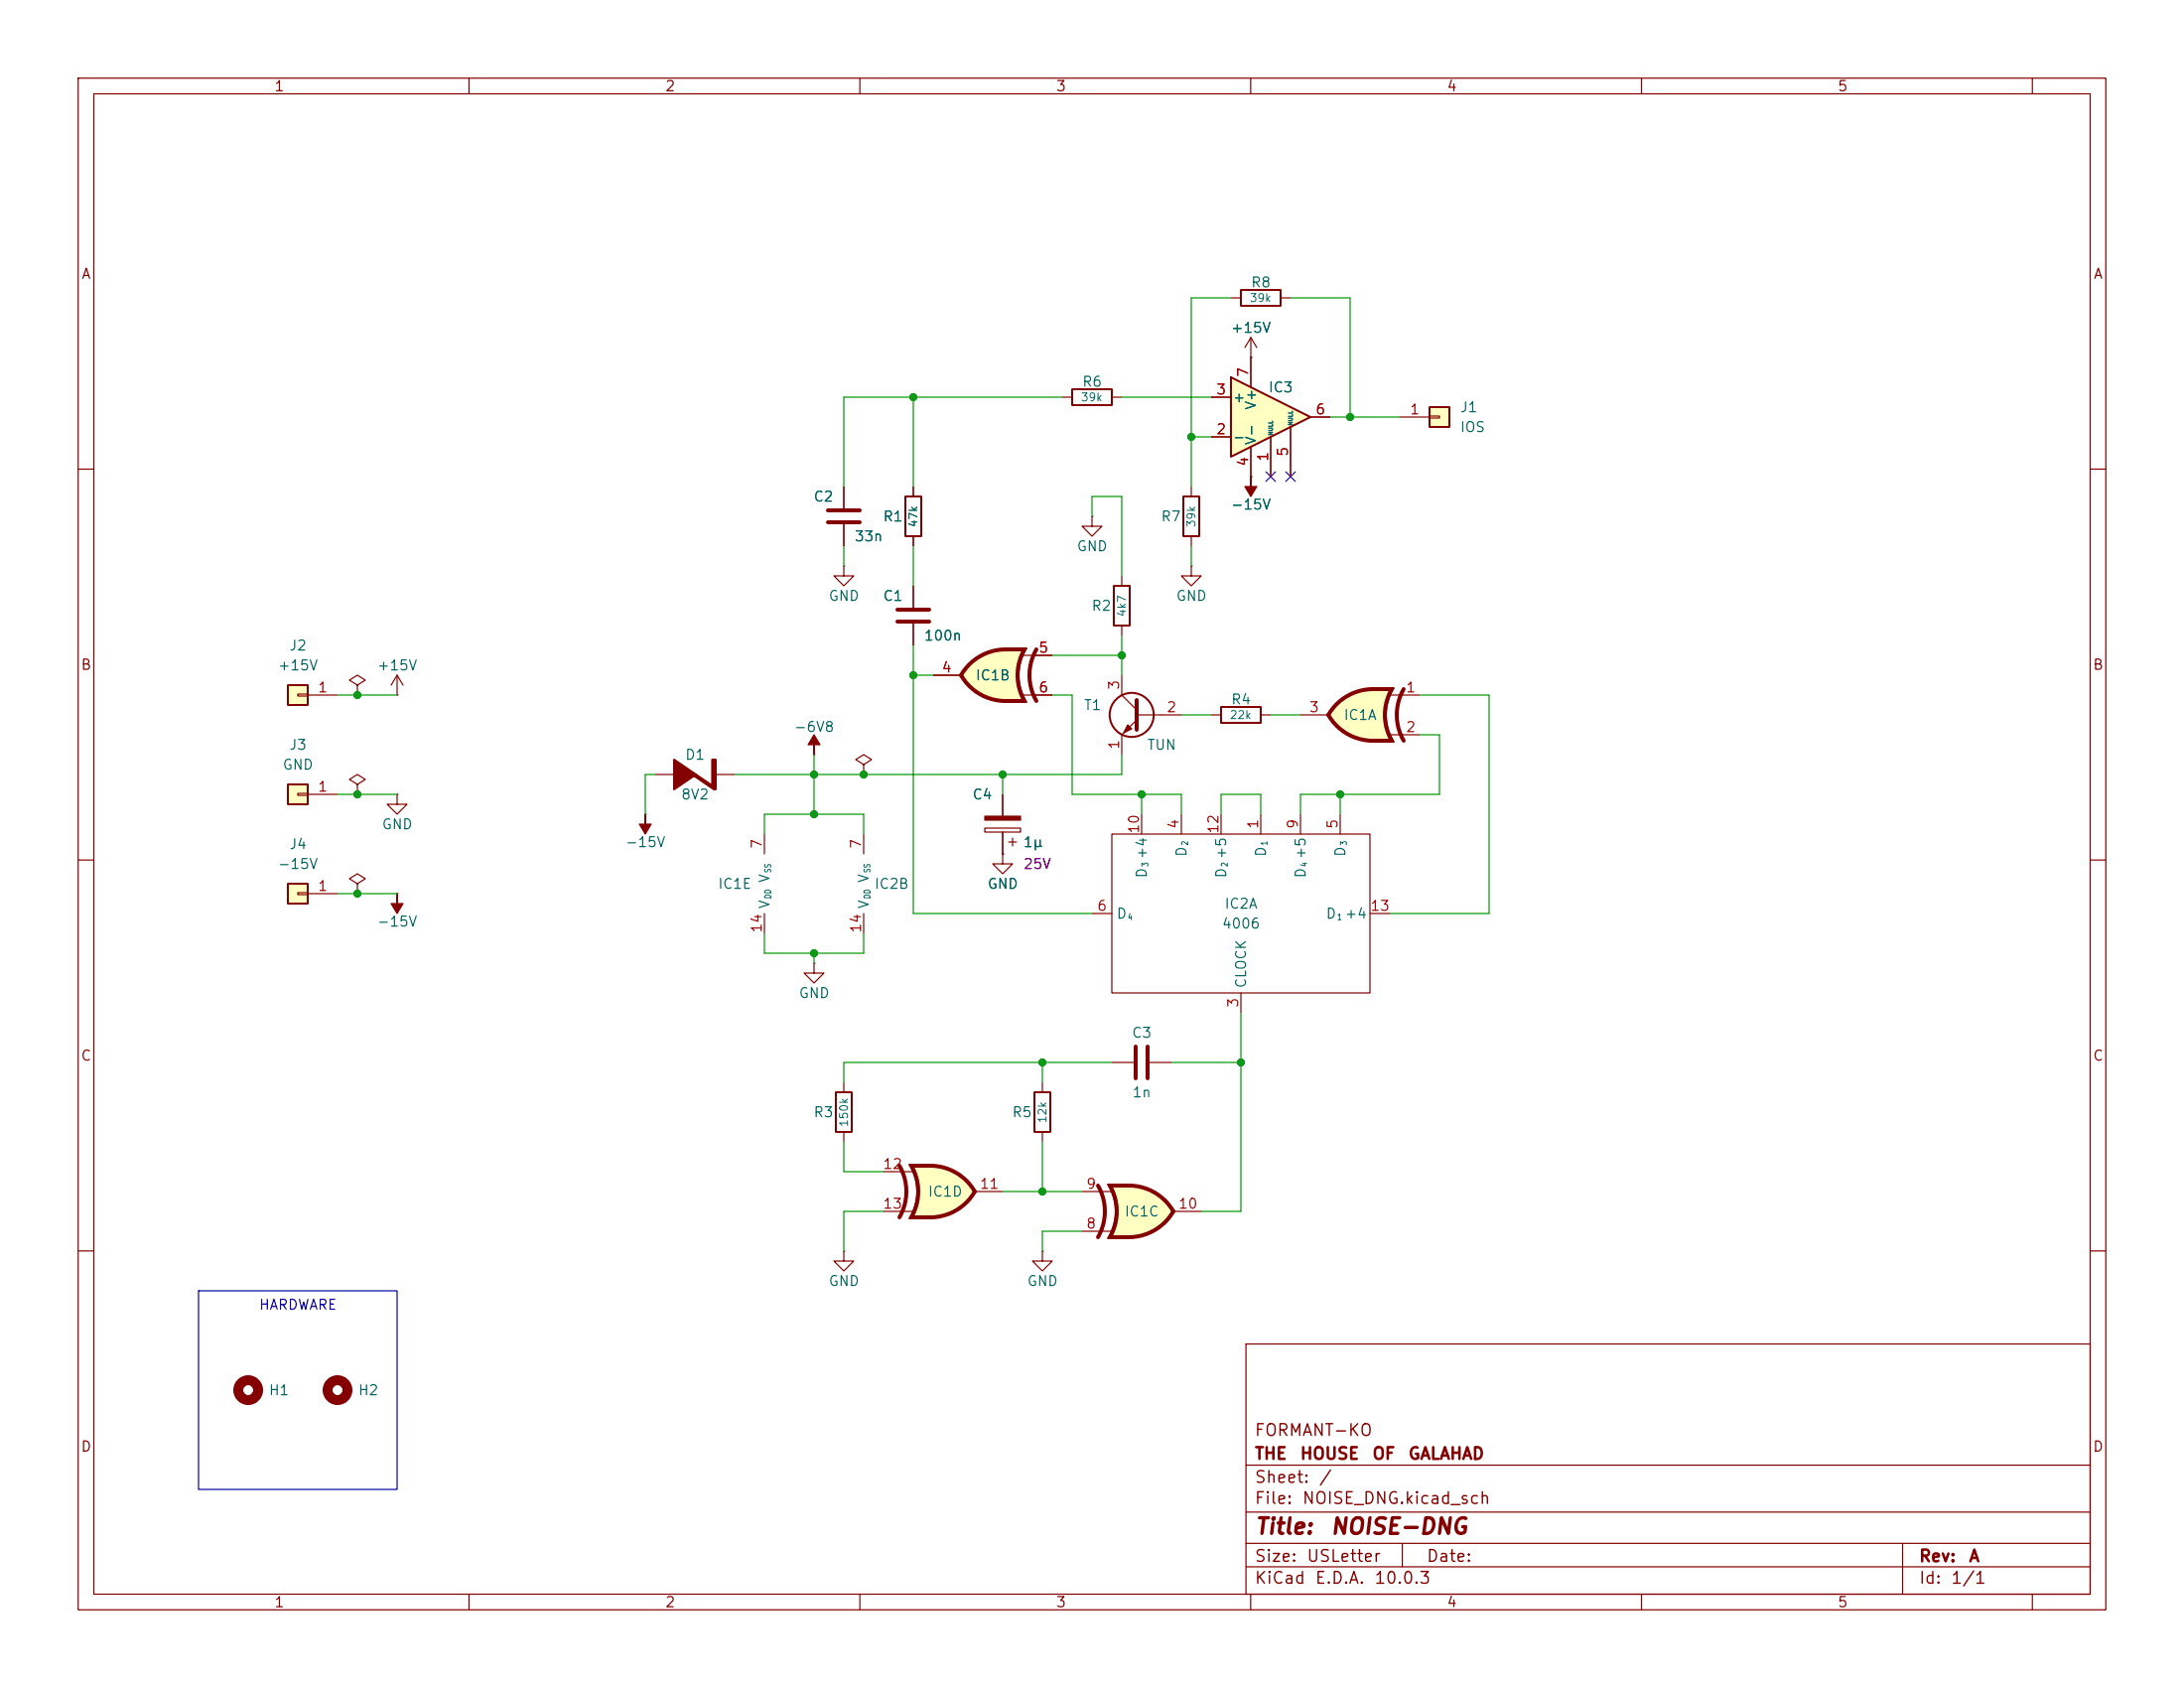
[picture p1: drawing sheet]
<svg xmlns="http://www.w3.org/2000/svg" width="279mm" height="216mm" viewBox="0 0 279 216" stroke-linecap="round" stroke-linejoin="round" font-family="sans-serif">
<g fill="none" stroke="#840000" stroke-width=".15">
<path d="M10 10h259.4v195.9h-259.4zM12 12h255.4v191.9h-255.4zM60 10v2M110 10v2M160 10v2M210 10v2M260 10v2M10 60h2M107.9 62.2v2.8M107.9 67.1v2.8M116.8 62.2v1.3M116.8 68.6v1.3"/>
<path d="M267.4 60h2M10 110h2M97.8 106.7v2.5M97.8 116.8v2.6M267.4 110h2M10 160h2M159.4 171.9h108v32h-108zM267.4 160h2M159.4 197.4h108M159.4 193.4h108M159.4 187.4h108M179.4 197.4v3"/>
<path d="M243.4 197.4v6.5M60 203.9v2M110 203.9v2M159.4 200.4h108M160 203.9v2M210 203.9v2M260 203.9v2"/>
</g>
<path d="M115.8 63.5h2.1v5.1h-2.1z" fill="none" stroke="#840000" stroke-width=".25"/>
<path d="M105.9 65.3h4.1M105.9 66.8h4.1" fill="none" stroke="#840000" stroke-width=".51"/>
<path d="M36.8 87.6h2.6v2.6h-2.6z" fill="#ffffc2"/>
<path d="M36.8 87.6h2.6v2.6h-2.6z" fill="none" stroke="#840000" stroke-width=".25"/>
<path d="M38.1 88.8h1.3v.2h-1.3zM39.4 88.9h3.8" fill="none" stroke="#840000" stroke-width=".15"/>
<g fill="none" stroke="#840000" stroke-width="1.3">
<circle cx="31.7" cy="177.8" r="1.27"/>
<circle cx="43.2" cy="177.8" r="1.27"/>
</g>
<g fill="#ffffc2" stroke="#ffffc2" stroke-width=".13">
<path d="M144.4 151.6a6.6 6.6 0 0 1 5.7 3.3l-5.7 3.3z"/>
<path d="M144.4 151.6l5.7 3.3a6.6 6.6 0 0 1-5.7 3.3z"/>
</g>
<path d="M142 151.6h2.4v6.6h-2.4a6.6 6.6 0 0 0 0-6.6z" fill="#ffffc2"/>
<path d="M140.5 151.6a6.6 6.6 0 0 1 0 6.6M142 151.7a6.6 6.6 0 0 1 0 6.4M144.4 151.6a6.6 6.6 0 0 1 5.7 3.3 6.6 6.6 0 0 1-5.7 3.3" fill="none" stroke="#840000" stroke-width=".51"/>
<path d="M141.8 151.5a6.5 6.5 0 0 1 0 6.9" fill="none" stroke="#840000" stroke-width=".25"/>
<g fill="#840000" stroke="#840000" stroke-width=".25">
<path d="M141.8 158.4l.2-.3h2.4v.3z"/>
<path d="M141.8 151.5h2.6v.3h-2.4z"/>
</g>
<path d="M138.4 157.5h3.8M138.4 152.4h3.8M150.2 154.9h3.5" fill="none" stroke="#840000" stroke-width=".15"/>
<path d="M36.8 113h2.6v2.6h-2.6z" fill="#ffffc2"/>
<path d="M36.8 113h2.6v2.6h-2.6z" fill="none" stroke="#840000" stroke-width=".25"/>
<path d="M38.1 114.2h1.3v.2h-1.3zM39.4 114.3h3.8M45.7 113l1-.6-1-.6-1 .6 1 .6v1.3M45.7 114.3h.1M50.8 114.3h.1" fill="none" stroke="#840000" stroke-width=".15"/>
<path d="M50.8 114.3v1.3h.8l-.8 1.2-.8-1.2h.8z" fill="#840000" stroke="#840000" stroke-width=".15"/>
<path d="M36.8 100.3h2.6v2.6h-2.6z" fill="#ffffc2"/>
<path d="M137.2 49.8h5v2h-5zM36.8 100.3h2.6v2.6h-2.6z" fill="none" stroke="#840000" stroke-width=".25"/>
<g fill="none" stroke="#840000" stroke-width=".15">
<path d="M135.9 50.8h1.3M142.2 50.8h1.3M83.8 99.1h2.4M91.6 99.1h2.4M38.1 101.5h1.3v.2h-1.3zM39.4 101.6h3.8M45.7 100.3l1-.6-1-.6-1 .6 1 .6v1.3M45.7 101.6h.1M50.8 101.6v1.3h1.3l-1.3 1.2-1.3-1.2h1.3M50.8 101.6h.1M82.5 104.1h.1M142.2 135.9h2.8"/>
<path d="M147.1 135.9h2.8"/>
</g>
<path d="M145.3 133.9v4M146.8 133.9v4" fill="none" stroke="#840000" stroke-width=".51"/>
<path d="M82.5 104.1v1.3h.8l-.8 1.3-.7-1.3h.7z" fill="#840000" stroke="#840000" stroke-width=".15"/>
<path d="M86.2 97.2l5.1 3.4h-.2v-3.4h.5v3.8h-.3l-2.8-1.9h.5l-2.8 1.9z" fill="#840000" stroke="#840000" stroke-width=".25"/>
<g fill="#ffffc2" stroke="#ffffc2" stroke-width=".13">
<path d="M122.9 86.4l5.8-3.3v6.6a6.6 6.6 0 0 1-5.8-3.3z"/>
<path d="M124 85a6.6 6.6 0 0 1 4.7-1.9v6.6l-5.8-3.3z"/>
</g>
<path d="M128.6 83.1h2.5a6.6 6.6 0 0 0 0 6.6h-2.5z" fill="#ffffc2"/>
<path d="M114.8 78h4.1M114.8 79.5h4.1M128.7 83.1a6.6 6.6 0 0 0-5.8 3.3 6.6 6.6 0 0 0 5.8 3.3M131 83.2a6.6 6.6 0 0 0 0 6.4M132.6 83.1a6.6 6.6 0 0 0 0 6.6M145.4 89.5v3.8" fill="none" stroke="#840000" stroke-width=".51"/>
<g fill="none" stroke="#840000" stroke-width=".25">
<path d="M142.5 74.9h2v5.1h-2zM151.4 63.5h2v5.1h-2zM131.3 82.9a6.5 6.5 0 0 0 0 6.9M156.2 90.4h5.1v2.1h-5.1zM106.9 139.7h2.1v5.1h-2.1zM132.3 139.7h2.1v5.1h-2.1z"/>
<circle cx="144.8" cy="91.4" r="2.82"/>
</g>
<g fill="#840000" stroke="#840000" stroke-width=".25">
<path d="M128.7 82.9h2.6l-.3 .3h-2.3z"/>
<path d="M128.7 89.5h2.3l.3 .3h-2.6z"/>
</g>
<g fill="none" stroke="#840000" stroke-width=".15">
<path d="M107.9 72.4v1.3h1.3l-1.3 1.2-1.2-1.2h1.2M107.9 72.4h.1M116.8 74.9v2.8M116.8 79.8v2.8M139.7 66v1.3h1.3l-1.3 1.3-1.3-1.3h1.3M139.7 66h.1M143.5 73.7v1.2M152.4 72.4v1.3h1.3l-1.3 1.2-1.3-1.2h1.3M152.4 72.4h.1M152.4 62.2v1.3M152.4 68.6v1.3M45.7 87.6l1-.6-1-.6-1 .6 1 .6v1.3"/>
<path d="M45.7 88.9h.1M50.8 88.9h.1M50.8 86.4l-.8 1.2M50.8 86.4l.8 1.2M50.8 86.4v2.5M110.5 97.8l1-.6-1-.7-1 .7 1 .6v1.3M110.5 99.1h.1M119.4 86.4h3.4M130.8 83.8h3.8M130.8 88.9h3.8M143.5 86.4v2.5l1.9 1.9M143.5 80v1.3"/>
<path d="M145.4 91.4h5.7M145.4 92.1l-1.9 1.9v2.5M154.9 91.4h1.3M161.3 91.4h1.3M126 105.9h4.6v.5h-4.6zM128.3 109.2v1.3h1.2l-1.2 1.3-1.3-1.3h1.3M128.3 109.2h.1M128.3 101.6v2.8M128.3 106.4v2.8M129 107.7h1M129.5 107.2v1M139.7 116.8h2.5"/>
<path d="M142.2 106.7h33.1v20.3h-33.1zM146 104.1v2.6M151.1 104.1v2.6M156.2 104.1v2.6M161.3 104.1v2.6M166.4 104.1v2.6M171.4 104.1v2.6M175.3 116.8h2.5M104.1 123.2v1.3h1.3l-1.3 1.2-1.2-1.2h1.2M104.1 123.2h.1M107.9 138.4v1.3M133.3 138.4v1.3"/>
<path d="M158.7 127v2.5M107.9 144.8v1.3M133.3 144.8v1.3M107.9 160v1.3h1.3l-1.3 1.3-1.2-1.3h1.2M107.9 160h.1"/>
</g>
<g fill="#840000" stroke="#840000" stroke-width=".15">
<path d="M144.3 92.7l.5 .5-1 .5z"/>
<path d="M126 104.4h4.6v.5h-4.6z"/>
</g>
<g fill="#ffffc2" stroke="#ffffc2" stroke-width=".13">
<path d="M119 149.1l5.7 3.3a6.6 6.6 0 0 1-5.7 3.3z"/>
<path d="M119 149.1a6.6 6.6 0 0 1 5.7 3.3l-5.7 3.3z"/>
</g>
<path d="M116.6 149.1h2.4v6.6h-2.4a6.6 6.6 0 0 0 0-6.6z" fill="#ffffc2"/>
<path d="M115.1 149.1a6.6 6.6 0 0 1 0 6.6M116.6 149.2a6.6 6.6 0 0 1 0 6.4M119 149.1a6.6 6.6 0 0 1 5.7 3.3 6.6 6.6 0 0 1-5.7 3.3" fill="none" stroke="#840000" stroke-width=".51"/>
<path d="M116.4 149a6.5 6.5 0 0 1 0 6.8" fill="none" stroke="#840000" stroke-width=".25"/>
<g fill="#840000" stroke="#840000" stroke-width=".25">
<path d="M116.4 149h2.6v.2h-2.4z"/>
<path d="M116.4 155.8l.2-.2h2.4v.2z"/>
</g>
<path d="M104.1 96.5h.1M110.5 106.7v2.5M110.5 116.8v2.6M113 149.9h3.8M113 154.9h3.8M124.8 152.4h3.5M133.3 160v1.3h1.3l-1.3 1.3-1.2-1.3h1.2M133.3 160h.1" fill="none" stroke="#840000" stroke-width=".15"/>
<path d="M104.1 94l.8 1.3h-.8v1.2v-1.2h-.7z" fill="#840000" stroke="#840000" stroke-width=".15"/>
<g fill="#ffffc2" stroke="#ffffc2" stroke-width=".13">
<path d="M169.9 91.4l5.7-3.3v6.6a6.6 6.6 0 0 1-5.7-3.3z"/>
<path d="M171 90.1a6.6 6.6 0 0 1 4.6-2v6.6l-5.7-3.3z"/>
</g>
<path d="M175.6 88.1h2.5a6.6 6.6 0 0 0 0 6.6h-2.5z" fill="#ffffc2"/>
<path d="M175.6 88.1a6.6 6.6 0 0 0-5.7 3.3 6.6 6.6 0 0 0 5.7 3.3M178 88.2a6.6 6.6 0 0 0 0 6.4M179.6 88.1a6.6 6.6 0 0 0 0 6.6" fill="none" stroke="#840000" stroke-width=".51"/>
<path d="M178.3 88a6.5 6.5 0 0 0 0 6.9" fill="none" stroke="#840000" stroke-width=".25"/>
<g fill="#840000" stroke="#840000" stroke-width=".25">
<path d="M175.6 88h2.7l-.3 .3h-2.4z"/>
<path d="M175.6 94.6h2.4l.3 .3h-2.7z"/>
</g>
<path d="M166.4 91.4h3.4M177.8 88.9h3.8M177.8 94h3.8" fill="none" stroke="#840000" stroke-width=".15"/>
<path d="M182.9 52.1h2.5v2.5h-2.5z" fill="#ffffc2"/>
<path d="M182.9 52.1h2.5v2.5h-2.5z" fill="none" stroke="#840000" stroke-width=".25"/>
<path d="M179.1 53.3h3.8M182.9 53.2h1.2v.3h-1.2z" fill="none" stroke="#840000" stroke-width=".15"/>
<path d="M157.5 48.3l10.1 5-10.1 5.1z" fill="#ffffc2"/>
<path d="M158.7 37.1h5.1v2h-5.1zM157.5 48.3l10.1 5-10.1 5.1z" fill="none" stroke="#840000" stroke-width=".25"/>
<g fill="none" stroke="#840000" stroke-width=".15">
<path d="M157.5 38.1h1.2M163.8 38.1h1.3M154.9 55.9h2.6M154.9 50.8h2.6M160 45.7h.1M160 43.2v6.3M160 57.2v3.8M160 43.2l-.7 1.3M160 43.2l.8 1.3M162.6 55.9v5.1M165.1 54.6v6.4M167.6 53.3h2.6"/>
<path d="M107.9 62.2v2.8M107.9 67.1v2.8M116.8 62.2v1.3M116.8 68.6v1.3M116.8 74.9v2.8M116.8 79.8v2.8M160 61h.1M119.4 86.4h3.4M132.3 83.8h2.3M132.3 88.9h2.3M128.3 109.2h.1M128.3 101.6v2.8"/>
<path d="M128.3 106.4v2.8"/>
</g>
<path d="M160 61v1.2h.8l-.8 1.3-.7-1.3h.7z" fill="#840000" stroke="#840000" stroke-width=".15"/>
<g fill="none" stroke="#009600" stroke-width=".15">
<path d="M157.5 38.1h-5.1v24.1M165.1 38.1h7.6v15.2M116.8 50.8v11.4M135.9 50.8h-28v11.4M143.5 50.8h11.4M152.4 55.9h2.5M170.2 53.3h8.9M107.9 69.9v2.5M116.8 69.9v5M139.7 66v-2.5h3.8v10.2M152.4 69.9v2.5M43.2 88.9h7.6"/>
<path d="M83.8 99.1h-1.3v5M104.1 96.5v7.6M116.8 82.6v34.2h22.9M116.8 86.4h2.6M128.3 99.1v2.5M134.6 88.9h2.6v12.7h13.9v2.5M134.6 83.8h8.9M143.5 81.3v5.1M143.5 96.5v2.6h-49.5M151.1 91.4h3.8M162.6 91.4h3.8M181.6 94h2.5v7.6h-17.7v2.5"/>
<path d="M181.6 88.9h8.9v27.9h-12.7M43.2 101.6h7.6M43.2 114.3h7.6M97.8 106.7v-2.6h12.7v2.6M97.8 119.4v2.5h12.7v-2.5M146 101.6v2.5M156.2 104.1v-2.5h5.1v2.5M171.4 101.6v2.5M104.1 121.9v1.3M133.3 135.9v2.5M142.2 135.9h-34.3v2.5M149.9 135.9h8.8"/>
<path d="M158.7 129.5v25.4h-5M107.9 146.1v3.8h5.1M113 154.9h-5.1v5.1M128.3 152.4h10.1M133.3 146.1v6.3M138.4 157.5h-5.1v2.5"/>
</g>
<path d="M162 60.4l1.2 1.2M163.2 60.4l-1.2 1.2M164.5 60.4l1.2 1.2M165.7 60.4l-1.2 1.2" fill="none" stroke="#000084" stroke-width=".15"/>
<path d="M25.4 165.1h25.4v25.4h-25.4zM25.4 165.1h.1" fill="none" stroke="#0000c2" stroke-width=".15"/>
<g fill="#009600" stroke="#009600" stroke-width=".13">
<circle cx="45.7" cy="114.3" r=".46"/>
<circle cx="45.7" cy="88.9" r=".46"/>
<circle cx="45.7" cy="101.6" r=".46"/>
<circle cx="158.7" cy="135.9" r=".46"/>
<circle cx="143.5" cy="83.8" r=".46"/>
<circle cx="146" cy="101.6" r=".46"/>
<circle cx="171.4" cy="101.6" r=".46"/>
<circle cx="133.3" cy="135.9" r=".46"/>
<circle cx="116.8" cy="50.8" r=".46"/>
<circle cx="110.5" cy="99.1" r=".46"/>
<circle cx="116.8" cy="86.4" r=".46"/>
<circle cx="128.3" cy="99.1" r=".46"/>
<circle cx="133.3" cy="152.4" r=".46"/>
<circle cx="104.1" cy="99.1" r=".46"/>
<circle cx="104.1" cy="104.1" r=".46"/>
<circle cx="104.1" cy="121.9" r=".46"/>
<circle cx="172.7" cy="53.3" r=".46"/>
<circle cx="152.4" cy="55.9" r=".46"/>
</g>
<g font-size="2" fill="#840000">
<text x="160.4" y="196.7">Title:</text>
<text x="170.1" y="196.7">NOISE-DNG</text>
</g>
<g font-size="1.5" fill="#840000">
<text x="160.4" y="184">FORMANT-KO</text>
<text x="160.4" y="190">Sheet:</text>
<text x="160.4" y="187">THE</text>
<text x="166.2" y="187">HOUSE</text>
<text x="168.6" y="190">/</text>
<text x="175.5" y="187">OF</text>
<text x="180.1" y="187">GALAHAD</text>
<text x="160.4" y="192.7">File:</text>
<text x="166.5" y="192.7">NOISE_DNG.kicad_sch</text>
<text x="160.4" y="202.9">KiCad</text>
<text x="160.4" y="200.1">Size:</text>
<text x="167.1" y="200.1">USLetter</text>
<text x="168.1" y="202.9">E.D.A.</text>
<text x="175.7" y="202.9">10.0.3</text>
<text x="182.4" y="200.1">Date:</text>
<text x="245.4" y="200.1">Rev:</text>
<text x="245.4" y="202.9">Id:</text>
<text x="249.5" y="202.9">1/1</text>
<text x="251.8" y="200.1">A</text>
</g>
<g font-size="1.3" fill="#840000">
<text x="35" y="12">1</text>
<text x="85" y="12">2</text>
<text x="135" y="12">3</text>
<text x="185" y="12">4</text>
<text x="235" y="12">5</text>
<text x="10.3" y="36">A</text>
<text x="267.7" y="36">A</text>
<text x="10.3" y="86">B</text>
<text x="267.7" y="86">B</text>
<text x="10.3" y="136">C</text>
<text x="267.7" y="136">C</text>
<text x="10.3" y="186">D</text>
<text x="267.7" y="186">D</text>
<text x="35" y="205.9">1</text>
<text x="85" y="205.9">2</text>
<text x="135" y="205.9">3</text>
<text x="185" y="205.9">4</text>
<text x="235" y="205.9">5</text>
</g>
<g font-size="1.3" fill="#006464">
<text x="159.9" y="37.1">R8</text>
<text x="157.4" y="42.9">+15V</text>
<text x="138.4" y="49.8">R6</text>
<text x="157.6" y="51.8">+</text>
<text x="161" y="52.5" transform="rotate(-90 161 52.5)">V+</text>
<text x="162.2" y="50.5">IC3</text>
<text x="186.7" y="53">J1</text>
<text x="157.6" y="56.9">-</text>
<text x="161" y="57" transform="rotate(-90 161 57)">V-</text>
<text x="186.7" y="55.6">IOS</text>
<text x="104" y="64.5">C2</text>
<text x="157.4" y="65.5">-15V</text>
<text x="109.2" y="69.6">33n</text>
<text x="112.9" y="67">R1</text>
<text x="137.7" y="70.8">GND</text>
<text x="148.4" y="67">R7</text>
<text x="105.9" y="77.2">GND</text>
<text x="112.9" y="77.2">C1</text>
<text x="150.4" y="77.2">GND</text>
<text x="36.9" y="83.5">J2</text>
<text x="118.1" y="82.3">100n</text>
<text x="139.5" y="78.4">R2</text>
<text x="35.5" y="86.1">+15V</text>
<text x="48.2" y="86.1">+15V</text>
<text x="124.7" y="87.3">IC1B</text>
<text x="101.5" y="93.9">-6V8</text>
<text x="138.6" y="91.1">T1</text>
<text x="157.4" y="90.4">R4</text>
<text x="171.8" y="92.4">IC1A</text>
<text x="36.1" y="98.8">GND</text>
<text x="36.9" y="96.2">J3</text>
<text x="87.6" y="97.5">D1</text>
<text x="146.7" y="96.2">TUN</text>
<text x="48.8" y="106.4">GND</text>
<text x="87" y="102.6">8V2</text>
<text x="124.3" y="102.6">C4</text>
<text x="35.5" y="111.5">-15V</text>
<text x="36.9" y="108.9">J4</text>
<text x="79.9" y="108.7">-15V</text>
<text x="98.8" y="113" transform="rotate(-90 98.8 113)">V</text>
<text x="111.5" y="113" transform="rotate(-90 111.5 113)">V</text>
<text x="130.8" y="108.7">1µ</text>
<text x="147" y="112.4" transform="rotate(-90 147 112.4)">D</text>
<text x="147" y="110" transform="rotate(-90 147 110)">+4</text>
<text x="152.1" y="109.7" transform="rotate(-90 152.1 109.7)">D</text>
<text x="157.2" y="112.4" transform="rotate(-90 157.2 112.4)">D</text>
<text x="157.2" y="110" transform="rotate(-90 157.2 110)">+5</text>
<text x="162.3" y="109.7" transform="rotate(-90 162.3 109.7)">D</text>
<text x="167.3" y="112.4" transform="rotate(-90 167.3 112.4)">D</text>
<text x="167.3" y="110" transform="rotate(-90 167.3 110)">+5</text>
<text x="172.4" y="109.7" transform="rotate(-90 172.4 109.7)">D</text>
<text x="48.2" y="118.8">-15V</text>
<text x="91.8" y="114">IC1E</text>
<text x="98.8" y="116.3" transform="rotate(-90 98.8 116.3)">V</text>
<text x="111.5" y="116.3" transform="rotate(-90 111.5 116.3)">V</text>
<text x="111.8" y="114">IC2B</text>
<text x="126.2" y="114">GND</text>
<text x="142.7" y="117.8">D</text>
<text x="156.2" y="119.1">4006</text>
<text x="156.6" y="116.5">IC2A</text>
<text x="169.5" y="117.8">D</text>
<text x="171.9" y="117.8">+4</text>
<text x="102.1" y="128">GND</text>
<text x="159.7" y="126.5" transform="rotate(-90 159.7 126.5)">CLOCK</text>
<text x="144.7" y="133.1">C3</text>
<text x="104" y="143.2">R3</text>
<text x="129.4" y="143.2">R5</text>
<text x="144.8" y="140.7">1n</text>
<text x="118.6" y="153.4">IC1D</text>
<text x="143.8" y="155.9">IC1C</text>
<text x="105.9" y="164.8">GND</text>
<text x="131.3" y="164.8">GND</text>
<text x="34.3" y="178.8">H1</text>
<text x="45.7" y="178.8">H2</text>
</g>
<g font-size="1.3" fill="#a90000">
<text x="155.5" y="50.8">3</text>
<text x="160" y="48.3" transform="rotate(-90 160 48.3)">7</text>
<text x="168.2" y="53.3">6</text>
<text x="180.3" y="53.3">1</text>
<text x="155.5" y="55.9">2</text>
<text x="160" y="59.8" transform="rotate(-90 160 59.8)">4</text>
<text x="162.5" y="59.1" transform="rotate(-90 162.5 59.1)">1</text>
<text x="165.1" y="58.5" transform="rotate(-90 165.1 58.5)">5</text>
<text x="132.8" y="83.8">5</text>
<text x="40.6" y="88.9">1</text>
<text x="120.4" y="86.3">4</text>
<text x="132.8" y="88.9">6</text>
<text x="143.5" y="88.3" transform="rotate(-90 143.5 88.3)">3</text>
<text x="179.8" y="88.9">1</text>
<text x="143.5" y="96" transform="rotate(-90 143.5 96)">1</text>
<text x="149.2" y="91.4">2</text>
<text x="167.4" y="91.4">3</text>
<text x="179.8" y="94">2</text>
<text x="40.6" y="101.6">1</text>
<text x="146" y="106.7" transform="rotate(-90 146 106.7)">10</text>
<text x="151.1" y="106.1" transform="rotate(-90 151.1 106.1)">4</text>
<text x="156.2" y="106.7" transform="rotate(-90 156.2 106.7)">12</text>
<text x="161.3" y="106.1" transform="rotate(-90 161.3 106.1)">1</text>
<text x="166.3" y="106.1" transform="rotate(-90 166.3 106.1)">9</text>
<text x="171.4" y="106.1" transform="rotate(-90 171.4 106.1)">5</text>
<text x="97.8" y="108.7" transform="rotate(-90 97.8 108.7)">7</text>
<text x="110.5" y="108.7" transform="rotate(-90 110.5 108.7)">7</text>
<text x="40.6" y="114.3">1</text>
<text x="97.8" y="119.4" transform="rotate(-90 97.8 119.4)">14</text>
<text x="110.5" y="119.4" transform="rotate(-90 110.5 119.4)">14</text>
<text x="140.3" y="116.8">6</text>
<text x="175.2" y="116.8">13</text>
<text x="158.7" y="129" transform="rotate(-90 158.7 129)">3</text>
<text x="112.9" y="149.8">12</text>
<text x="112.9" y="154.9">13</text>
<text x="125.2" y="152.4">11</text>
<text x="138.9" y="152.4">9</text>
<text x="150.6" y="154.9">10</text>
<text x="138.9" y="157.5">8</text>
</g>
<text font-size="1.3" fill="#840084" x="130.8" y="111.5">25V</text>
<text font-size="1.3" fill="#0000c2" x="33" y="167.8">HARDWARE</text>
<g font-size="1" fill="#006464">
<text x="159.8" y="38.9">39k</text>
<text x="138.2" y="51.6">39k</text>
<text x="117.6" y="67.5" transform="rotate(-90 117.6 67.5)">47k</text>
<text x="153.2" y="67.5" transform="rotate(-90 153.2 67.5)">39k</text>
<text x="144.3" y="79" transform="rotate(-90 144.3 79)">4k7</text>
<text x="157.2" y="92.2">22k</text>
<text x="134.1" y="143.7" transform="rotate(-90 134.1 143.7)">12k</text>
<text x="108.7" y="144.2" transform="rotate(-90 108.7 144.2)">150k</text>
</g>
<g font-size=".8" fill="#006464">
<text x="98.8" y="111.7" transform="rotate(-90 98.8 111.7)">SS</text>
<text x="111.5" y="111.7" transform="rotate(-90 111.5 111.7)">SS</text>
<text x="147.1" y="110.9" transform="rotate(-90 147.1 110.9)">3</text>
<text x="152.2" y="108.2" transform="rotate(-90 152.2 108.2)">2</text>
<text x="157.2" y="110.9" transform="rotate(-90 157.2 110.9)">2</text>
<text x="162.3" y="108.2" transform="rotate(-90 162.3 108.2)">1</text>
<text x="167.4" y="110.9" transform="rotate(-90 167.4 110.9)">4</text>
<text x="172.5" y="108.2" transform="rotate(-90 172.5 108.2)">3</text>
<text x="98.8" y="115" transform="rotate(-90 98.8 115)">DD</text>
<text x="111.5" y="115" transform="rotate(-90 111.5 115)">DD</text>
<text x="144.2" y="117.9">4</text>
<text x="171" y="117.9">1</text>
</g>
<g font-size=".5" fill="#006464">
<text x="162.9" y="55.8" transform="rotate(-90 162.9 55.8)">NULL</text>
<text x="165.5" y="54.5" transform="rotate(-90 165.5 54.5)">NULL</text>
</g>
</svg>
